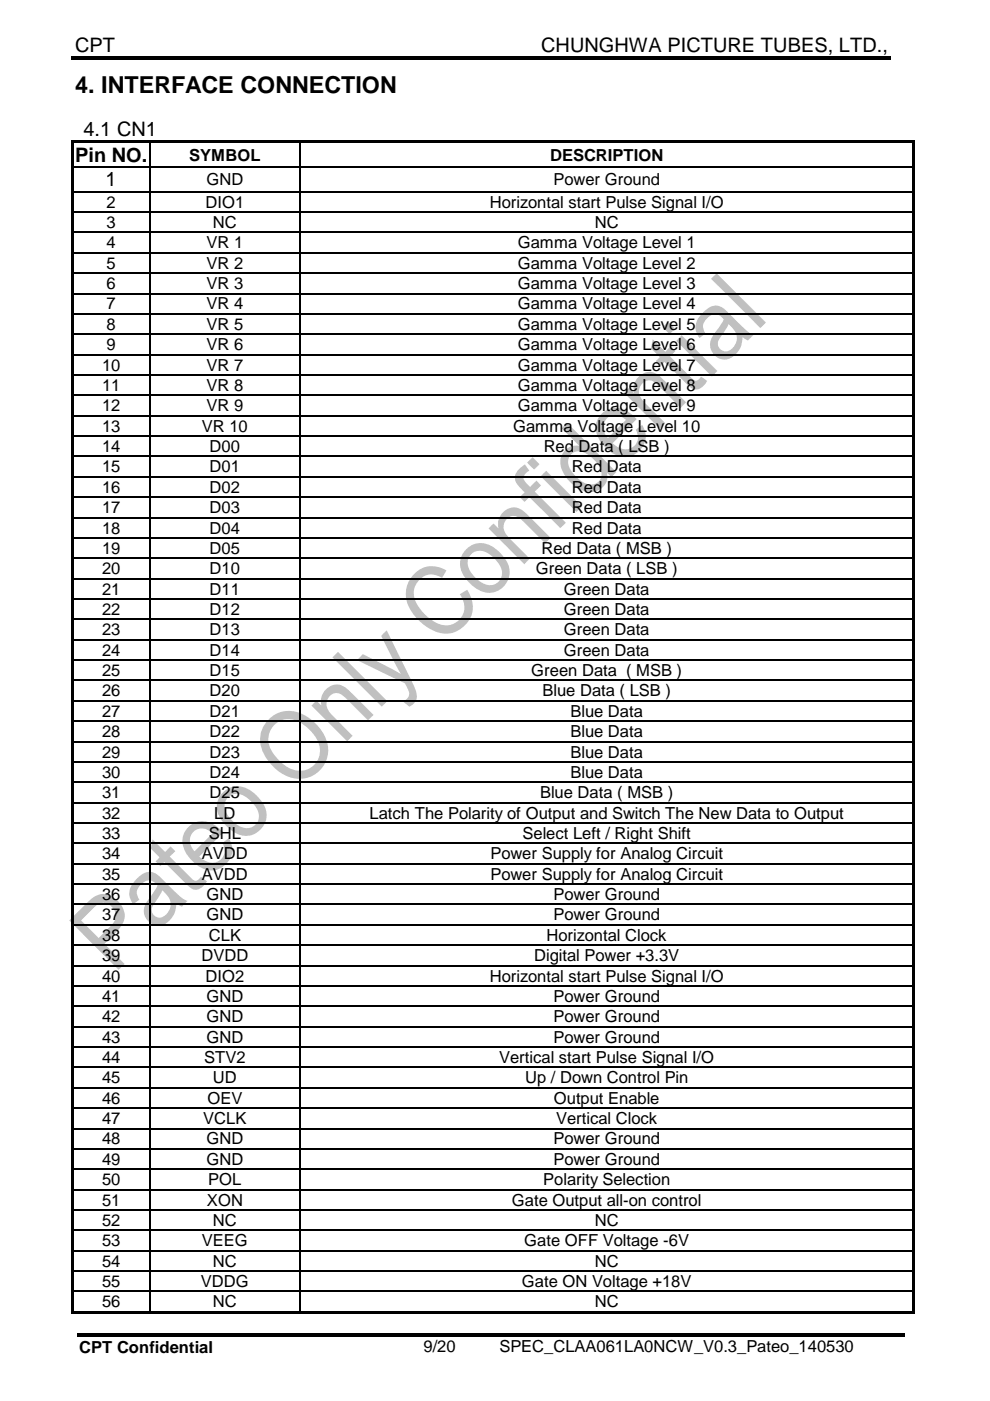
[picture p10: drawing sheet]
<svg xmlns="http://www.w3.org/2000/svg" width="210mm" height="297mm" viewBox="0 0 210 297" stroke-linecap="round" stroke-linejoin="round" font-family="sans-serif">
<path d="M15.2 11.9h82v.8h-82zM96.9 11.9h.8v.8h-.8zM97.7 11.9h91.1v.8h-91.1zM16.3 282.7h40.4v.7h-40.4zM56.7 282.7h.8v.7h-.8zM57.5 282.7h43.3v.7h-43.3zM100.8 282.7h.8v.7h-.8zM101.6 282.7h90.2v.7h-90.2z" fill="#000"/>
<g fill="#c0c0c0">
<path d="M14.7 195.2l3.1-3.1a6.2 6.2 0 0 1 4-2.6 4.9 4.9 0 0 1 4.6 5.5 13.8 13.8 0 0 1-3.9 4.7l-.4 .4 4.3 4.3-1.3 1.2zM19.6 192.7l-2.4 2.5 3.7 3.7 .8-.8a11.2 11.2 0 0 0 2.8-3.5 2.73 2.73 0 0 0-3.9-2.8z" fill-rule="evenodd"/>
<path d="M29 186.3a3.1 3.1 0 0 1 4.3-.9l3.5 3.4a8.1 8.1 0 0 0 3 2.2l-1.2 1.2-1.2-.7a4.6 4.6 0 0 1-3.8 4.8 3.3 3.3 0 0 1-2.9-2.1 3.3 3.3 0 0 1 .8-3.6l1.9-2.9a2.06 2.06 0 0 0-3.5-.2 2.17 2.17 0 0 0-.4 3.3l-1.3 .9a3.8 3.8 0 0 1 .8-5.4zM34.4 188.8l-1.4 2.3a2.22 2.22 0 0 0-.6 2.7 1.79 1.79 0 0 0 3.1-.2 3.1 3.1 0 0 0-.8-4.5z" fill-rule="evenodd"/>
<path d="M32.3 178l2.7 2.6 1.2-1.1 .7 .7 .3 .3-1.2 1.1 2.8 2.8a9 9 0 0 0 2.5 2.3 1.38 1.38 0 0 0 1.3-.8l1.3 1a2.55 2.55 0 0 1-3.3 1.5l-5.8-5.6-.8 .8-1-1 .8-.8-1.8-1.9z" fill-rule="evenodd"/>
<path d="M40 175.3a4.6 4.6 0 0 1 6.5 .3l.9 .9-5.2 5.1a3.2 3.2 0 0 0 5 .2 2.79 2.79 0 0 0 0-3.1l1.3-1a4.5 4.5 0 0 1-.9 5.8 4.5 4.5 0 0 1-5.8 0 6.5 6.5 0 0 1-3.1-6 4 4 0 0 1 1.3-2.2zM41 176.4a2.93 2.93 0 0 0 .2 4.1l3.9-3.8a2.9 2.9 0 0 0-4.1-.3z" fill-rule="evenodd"/>
<path d="M47.3 168a4.8 4.8 0 0 1 7.1 .6 5.2 5.2 0 0 1 1.9 5.7 4.4 4.4 0 0 1-7.2 1.8 6.4 6.4 0 0 1-3.1-5.7l.3-1zM48.3 169a3.2 3.2 0 0 0 .5 4.5 4.6 4.6 0 0 0 4.2 2 2.75 2.75 0 0 0 1.1-4.6 4.8 4.8 0 0 0-4.6-2.5z" fill-rule="evenodd"/>
<path d="M57 152.5a6.5 6.5 0 0 1 9 .1 8.4 8.4 0 0 1 3.5 7.2 6.2 6.2 0 0 1-10 4 9.2 9.2 0 0 1-4.3-7.3 5.8 5.8 0 0 1 1.8-4zM58.2 153.7a4.6 4.6 0 0 0-.1 6.3 7.7 7.7 0 0 0 5.1 3.4 4.4 4.4 0 0 0 4.2-2.2 4.4 4.4 0 0 0-.4-4.8 7.8 7.8 0 0 0-6.1-3.9l-1.5 .3z" fill-rule="evenodd"/>
<path d="M69.1 146.2a3.2 3.2 0 0 1 5 .3l5.1 5.1-1.2 1.1-2.8-2.8a10.3 10.3 0 0 0-3.4-2.9 2.33 2.33 0 0 0-2.4 1.3 2.33 2.33 0 0 0 .4 2.6l5 5.1-1.2 1.2-7.6-7.6 1.1-1.1 1.1 1.1a3.4 3.4 0 0 1 .9-3.4z" fill-rule="evenodd"/>
<path d="M70.5 139.4l1.2-1.2 10.4 10.5-1.2 1.1z" fill-rule="evenodd"/>
<path d="M76.9 138.7l8.1 4.2-4.2-8.1 1.2-1.2 4.6 9.4a9.8 9.8 0 0 1 1.7 5 2.61 2.61 0 0 1-1.5 1.8l-1.4-1a1.85 1.85 0 0 0 .9-3l-.4-.9-10.2-4.9z" fill-rule="evenodd"/>
<path d="M87.8 121.7a5.3 5.3 0 0 1 6.9-.8l-1 1.6a3.9 3.9 0 0 0-4.6 .3 3.9 3.9 0 0 0-1.1 4.5 9.2 9.2 0 0 0 6.2 5.3 4 4 0 0 0 3.9-2.2 4 4 0 0 0-.6-4.4l1.6-.9a5.8 5.8 0 0 1-.6 7.5 5.8 5.8 0 0 1-7.5 .6 9.8 9.8 0 0 1-5-6.9 6 6 0 0 1 1.8-4.6z" fill-rule="evenodd"/>
<path d="M98.8 116.5a4.6 4.6 0 0 1 6.6 .1 5.8 5.8 0 0 1 2.5 5.7 4.4 4.4 0 0 1-7.2 2.3 6.3 6.3 0 0 1-3.1-5.7l.3-1zM99.9 117.5a3.2 3.2 0 0 0 .4 4.4 4.8 4.8 0 0 0 4.2 2.1 2.78 2.78 0 0 0 1.1-4.7 4.8 4.8 0 0 0-4.5-2.5z" fill-rule="evenodd"/>
<path d="M106.6 108.6a3.2 3.2 0 0 1 5.1 .4l5.1 5-1.2 1.2-2.9-2.9a10.3 10.3 0 0 0-3.3-2.8 2.32 2.32 0 0 0-2.4 1.2 2.32 2.32 0 0 0 .4 2.7l4.9 5-1.1 1.2-7.6-7.5 1-1.1 1.1 1.1a3.4 3.4 0 0 1 .9-3.5z" fill-rule="evenodd"/>
<path d="M110.1 99.4l1.2-.9 .9 1.3a1.65 1.65 0 0 0-1 2.1l1.2 1.4 1.3-1.4 1 1-1.3 1.3 6.6 6.6-1.2 1.2-6.6-6.6-1 1-1-1 1.1-1-.5-.4a3.5 3.5 0 0 1-1.5-3.4z" fill-rule="evenodd"/>
<path d="M111.8 98.1l1.1-1.2 1.5 1.5-1.2 1.2zM115.2 100.4l.6-.6 7.6 7.6-1.2 1.1-7.6-7.5z" fill-rule="evenodd"/>
<path d="M120.2 89.6l10.5 10.5-1.1 1.1-.9-1a3.5 3.5 0 0 1-4.8 3.9 7.6 7.6 0 0 1-5.1-6.2 3.4 3.4 0 0 1 4-3.4l-3.7-3.7zM121.1 96.4a2.72 2.72 0 0 0 .2 3.7 5.1 5.1 0 0 0 4.5 2.6 2.37 2.37 0 0 0 1.3-3.9 6.3 6.3 0 0 0-4.4-3.1 2.02 2.02 0 0 0-1.6 .7z" fill-rule="evenodd"/>
<path d="M127.6 87.7a4.6 4.6 0 0 1 6.5 .3l.9 .9-5.1 5.1a3.3 3.3 0 0 0 4.6 .5 2.66 2.66 0 0 0 .3-3.4l1.3-1a4.5 4.5 0 0 1-.8 5.7 4.5 4.5 0 0 1-5.8 0 6.5 6.5 0 0 1-3.1-6 4.4 4.4 0 0 1 1.2-2.1zM128.7 88.7a2.88 2.88 0 0 0 .2 4.2l3.8-3.9a2.9 2.9 0 0 0-4-.3z" fill-rule="evenodd"/>
<path d="M135.4 79.9a3.1 3.1 0 0 1 5 .3l5.1 5.1-1.2 1.2-2.9-2.9a10.9 10.9 0 0 0-3.3-2.9 2.36 2.36 0 0 0-2.4 1.3 2.36 2.36 0 0 0 .4 2.7l5 5-1.2 1.2-7.6-7.6 1-1 1.2 1.1a3.3 3.3 0 0 1 .9-3.5z" fill-rule="evenodd"/>
<path d="M138.4 71.9l2.7 2.7 1.1-1.2 1 1-1.1 1.2 4.7 4.7a1.03 1.03 0 0 0 1.1 .4 1.03 1.03 0 0 0 .7-.9l1.3 1a2.48 2.48 0 0 1-3.2 1.5l-5.8-5.5-.9 .8-1-1 .9-.9-1.9-1.8z" fill-rule="evenodd"/>
<path d="M141.6 68.2l1.5 1.5-1.1 1.2-1.5-1.5zM144.5 71.1l7.6 7.6-1.1 1.1-7.6-7.5z" fill-rule="evenodd"/>
<path d="M149.1 66.3a3.4 3.4 0 0 1 3.6-1.3 15.6 15.6 0 0 1 3.6 3.2l.5 .5a7.7 7.7 0 0 0 3 2.3l-1.2 1.2-1.2-.7a4.6 4.6 0 0 1-3.7 4.7 3.3 3.3 0 0 1-3-2.1 3.3 3.3 0 0 1 .8-3.5l1.4-1.8 .6-1.1a2.07 2.07 0 0 0-3.6-.2 2.22 2.22 0 0 0-.3 3.2l-1.3 1a3.8 3.8 0 0 1 .8-5.4zM154.5 68.7l-.8 1.5a5.6 5.6 0 0 0-1.5 2.7 1.76 1.76 0 0 0 1.4 1.6 1.76 1.76 0 0 0 1.9-1 3.1 3.1 0 0 0-.7-4.5z" fill-rule="evenodd"/>
<path d="M150.7 59.1l1.2-1.1 10.5 10.4-1.2 1.2z" fill-rule="evenodd"/>
</g>
<g fill="#000">
<path d="M15.2 29.8h.5v.5h-.5zM15.2 30.3h.5v5h-.5zM15.2 35.3h.5v.3h-.5zM15.7 29.8h16v.5h-16zM31.7 30.3h.2zM31.7 29.8h.5v.5h-.5zM31.7 35.3h.2v.3h-.2zM32.2 29.8h31.2v.5h-31.2zM63.4 30.3h.3zM63.4 29.8h.5v.5h-.5zM63.4 35.3h.3v.3h-.3zM63.9 29.8h129.6v.5h-129.6z"/>
<path d="M193.5 29.8h.5v.5h-.5zM193.5 30.3h.5v5h-.5zM193.5 35.3h.5v.3h-.5zM15.2 35.6h.5v4.9h-.5zM15.2 40.5h.5v.3h-.5zM15.2 40.8h.5v4h-.5zM15.2 44.8h.5v.3h-.5zM15.2 45.1h.5v4h-.5zM15.2 49.1h.5v.3h-.5zM15.2 49.4h.5v4.1h-.5zM15.2 53.5h.5v.2h-.5zM15.2 53.7h.5v4.1h-.5z"/>
<path d="M15.2 57.8h.5v.2h-.5zM31.7 40.5h.2v.3h-.2zM31.7 44.8h.2v.3h-.2zM31.7 49.1h.2v.3h-.2zM31.7 53.5h.2v.2h-.2zM31.7 57.8h.2v.2h-.2zM63.4 40.5h.3v.3h-.3zM63.4 44.8h.3v.3h-.3zM63.4 49.1h.3v.3h-.3zM63.4 53.5h.3v.2h-.3zM63.4 57.8h.3v.2h-.3zM193.5 35.6h.5v4.9h-.5z"/>
<path d="M193.5 40.5h.5v.3h-.5zM193.5 40.8h.5v4h-.5zM193.5 44.8h.5v.3h-.5zM193.5 45.1h.5v4h-.5zM193.5 49.1h.5v.3h-.5zM193.5 49.4h.5v4.1h-.5zM193.5 53.5h.5v.2h-.5zM193.5 53.7h.5v4.1h-.5zM193.5 57.8h.5v.2h-.5zM15.2 58h.5v4.1h-.5zM15.2 62.1h.5v.3h-.5zM15.2 62.4h.5v4h-.5z"/>
<path d="M15.2 66.4h.5v.3h-.5zM15.2 66.7h.5v4h-.5zM15.2 70.7h.5v.3h-.5zM15.2 71h.5v4.1h-.5zM15.2 75.1h.5v.2h-.5zM15.2 75.3h.5v4.1h-.5zM15.2 79.4h.5v.2h-.5zM31.7 62.1h.2v.3h-.2zM31.7 66.4h.2v.3h-.2zM31.7 70.7h.2v.3h-.2zM31.7 75.1h.2v.2h-.2zM31.7 79.4h.2v.2h-.2z"/>
<path d="M63.4 62.1h.3v.3h-.3zM63.4 66.4h.3v.3h-.3zM63.4 70.7h.3v.3h-.3zM63.4 75.1h.3v.2h-.3zM63.4 79.4h.3v.2h-.3zM193.5 58h.5v4.1h-.5zM193.5 62.1h.5v.3h-.5zM193.5 62.4h.5v4h-.5zM193.5 66.4h.5v.3h-.5zM193.5 66.7h.5v4h-.5zM193.5 70.7h.5v.3h-.5zM193.5 71h.5v4.1h-.5z"/>
<path d="M193.5 75.1h.5v.2h-.5zM193.5 75.3h.5v4.1h-.5zM193.5 79.4h.5v.2h-.5zM15.2 79.6h.5v4.1h-.5zM15.2 83.7h.5v.2h-.5zM15.2 83.9h.5v4.1h-.5zM15.2 88h.5v.3h-.5zM15.2 88.3h.5v4h-.5zM15.2 92.3h.5v.3h-.5zM15.2 92.6h.5v4h-.5zM15.2 96.6h.5v.3h-.5zM31.7 83.7h.2v.2h-.2z"/>
<path d="M31.7 88h.2v.3h-.2zM31.7 92.3h.2v.3h-.2zM31.7 96.6h.2v.3h-.2zM63.4 83.7h.3v.2h-.3zM63.4 88h.3v.3h-.3zM63.4 92.3h.3v.3h-.3zM63.4 96.6h.3v.3h-.3zM193.5 79.6h.5v4.1h-.5zM193.5 83.7h.5v.2h-.5zM193.5 83.9h.5v4.1h-.5zM193.5 88h.5v.3h-.5zM193.5 88.3h.5v4h-.5z"/>
<path d="M193.5 92.3h.5v.3h-.5zM193.5 92.6h.5v4h-.5zM193.5 96.6h.5v.3h-.5zM15.2 96.9h.5v4.1h-.5zM15.2 101h.5v.2h-.5zM15.2 101.2h.5v4.1h-.5zM15.2 105.3h.5v.2h-.5zM15.2 105.5h.5v4.1h-.5zM15.2 109.6h.5v.3h-.5zM15.2 109.9h.5v4h-.5zM15.2 113.9h.5v.3h-.5zM15.2 114.2h.5v4h-.5z"/>
<path d="M15.2 118.2h.5v.3h-.5zM31.7 101h.2v.2h-.2zM31.7 105.3h.2v.2h-.2zM31.7 109.6h.2v.3h-.2zM31.7 113.9h.2v.3h-.2zM31.7 118.2h.2v.3h-.2zM63.4 101h.3v.2h-.3zM63.4 105.3h.3v.2h-.3zM63.4 109.6h.3v.3h-.3zM63.4 113.9h.3v.3h-.3zM63.4 118.2h.3v.3h-.3zM193.5 96.9h.5v4.1h-.5z"/>
<path d="M193.5 101h.5v.2h-.5zM193.5 101.2h.5v4.1h-.5zM193.5 105.3h.5v.2h-.5zM193.5 105.5h.5v4.1h-.5zM193.5 109.6h.5v.3h-.5zM193.5 109.9h.5v4h-.5zM193.5 113.9h.5v.3h-.5zM193.5 114.2h.5v4h-.5zM193.5 118.2h.5v.3h-.5zM15.2 118.5h.5v4.1h-.5zM15.2 122.6h.5v.2h-.5zM15.2 122.8h.5v4.1h-.5z"/>
<path d="M15.2 126.9h.5v.2h-.5zM15.2 127.1h.5v4.1h-.5zM15.2 131.2h.5v.2h-.5zM15.2 131.4h.5v4.1h-.5zM15.2 135.5h.5v.3h-.5zM15.2 135.8h.5v4h-.5zM31.7 122.6h.2v.2h-.2zM31.7 126.9h.2v.2h-.2zM31.7 131.2h.2v.2h-.2zM31.7 135.5h.2v.3h-.2zM63.4 122.6h.3v.2h-.3zM63.4 126.9h.3v.2h-.3z"/>
<path d="M63.4 131.2h.3v.2h-.3zM63.4 135.5h.3v.3h-.3zM193.5 118.5h.5v4.1h-.5zM193.5 122.6h.5v.2h-.5zM193.5 122.8h.5v4.1h-.5zM193.5 126.9h.5v.2h-.5zM193.5 127.1h.5v4.1h-.5zM193.5 131.2h.5v.2h-.5zM193.5 131.4h.5v4.1h-.5zM193.5 135.5h.5v.3h-.5zM193.5 135.8h.5v4h-.5zM15.2 139.8h.5v.3h-.5z"/>
<path d="M15.2 140.1h.5v4h-.5zM15.2 144.1h.5v.3h-.5zM15.2 144.4h.5v4.1h-.5zM15.2 148.5h.5v.2h-.5zM15.2 148.7h.5v4.1h-.5zM15.2 152.8h.5v.2h-.5zM15.2 153h.5v4.1h-.5zM15.2 157.1h.5v.3h-.5zM31.7 139.8h.2v.3h-.2zM31.7 144.1h.2v.3h-.2zM31.7 148.5h.2v.2h-.2zM31.7 152.8h.2v.2h-.2z"/>
<path d="M31.7 157.1h.2v.3h-.2zM63.4 139.8h.3v.3h-.3zM63.4 144.1h.3v.3h-.3zM63.4 148.5h.3v.2h-.3zM63.4 152.8h.3v.2h-.3zM63.4 157.1h.3v.3h-.3zM193.5 139.8h.5v.3h-.5zM193.5 140.1h.5v4h-.5zM193.5 144.1h.5v.3h-.5zM193.5 144.4h.5v4.1h-.5zM193.5 148.5h.5v.2h-.5zM193.5 148.7h.5v4.1h-.5z"/>
<path d="M193.5 152.8h.5v.2h-.5zM193.5 153h.5v4.1h-.5zM193.5 157.1h.5v.3h-.5zM15.2 157.4h.5v4h-.5zM15.2 161.4h.5v.3h-.5zM15.2 161.7h.5v4h-.5zM15.2 165.7h.5v.3h-.5zM15.2 166h.5v4.1h-.5zM15.2 170.1h.5v.2h-.5zM15.2 170.3h.5v4.1h-.5zM15.2 174.4h.5v.2h-.5zM15.2 174.6h.5v4.1h-.5z"/>
<path d="M15.2 178.7h.5v.2h-.5zM31.7 161.4h.2v.3h-.2zM31.7 165.7h.2v.3h-.2zM31.7 170.1h.2v.2h-.2zM31.7 174.4h.2v.2h-.2zM31.7 178.7h.2v.2h-.2zM63.4 161.4h.3v.3h-.3zM63.4 165.7h.3v.3h-.3zM63.4 170.1h.3v.2h-.3zM63.4 174.4h.3v.2h-.3zM63.4 178.7h.3v.2h-.3zM193.5 157.4h.5v4h-.5z"/>
<path d="M193.5 161.4h.5v.3h-.5zM193.5 161.7h.5v4h-.5zM193.5 165.7h.5v.3h-.5zM193.5 166h.5v4.1h-.5zM193.5 170.1h.5v.2h-.5zM193.5 170.3h.5v4.1h-.5zM193.5 174.4h.5v.2h-.5zM193.5 174.6h.5v4.1h-.5zM193.5 178.7h.5v.2h-.5zM15.2 178.9h.5v4.1h-.5zM15.2 183h.5v.3h-.5zM15.2 183.3h.5v4h-.5z"/>
<path d="M15.2 187.3h.5v.3h-.5zM15.2 187.6h.5v4h-.5zM15.2 191.6h.5v.3h-.5zM15.2 191.9h.5v4.1h-.5zM15.2 196h.5v.2h-.5zM31.7 183h.2v.3h-.2zM31.7 187.3h.2v.3h-.2zM31.7 191.6h.2v.3h-.2zM31.7 196h.2v.2h-.2zM63.4 183h.3v.3h-.3zM63.4 187.3h.3v.3h-.3zM63.4 191.6h.3v.3h-.3z"/>
<path d="M63.4 196h.3v.2h-.3zM193.5 178.9h.5v4.1h-.5zM193.5 183h.5v.3h-.5zM193.5 183.3h.5v4h-.5zM193.5 187.3h.5v.3h-.5zM193.5 187.6h.5v4h-.5zM193.5 191.6h.5v.3h-.5zM193.5 191.9h.5v4.1h-.5zM193.5 196h.5v.2h-.5zM15.2 196.2h.5v4.1h-.5zM15.2 200.3h.5v.2h-.5zM15.2 200.5h.5v4.1h-.5z"/>
<path d="M15.2 204.6h.5v.3h-.5zM15.2 204.9h.5v4h-.5zM15.2 208.9h.5v.3h-.5zM15.2 209.2h.5v4h-.5zM15.2 213.2h.5v.3h-.5zM15.2 213.5h.5v4.1h-.5zM15.2 217.6h.5v.2h-.5zM31.7 200.3h.2v.2h-.2zM31.7 204.6h.2v.3h-.2zM31.7 208.9h.2v.3h-.2zM31.7 213.2h.2v.3h-.2zM31.7 217.6h.2v.2h-.2z"/>
<path d="M63.4 200.3h.3v.2h-.3zM63.4 204.6h.3v.3h-.3zM63.4 208.9h.3v.3h-.3zM63.4 213.2h.3v.3h-.3zM63.4 217.6h.3v.2h-.3zM193.5 196.2h.5v4.1h-.5zM193.5 200.3h.5v.2h-.5zM193.5 200.5h.5v4.1h-.5zM193.5 204.6h.5v.3h-.5zM193.5 204.9h.5v4h-.5zM193.5 208.9h.5v.3h-.5zM193.5 209.2h.5v4h-.5z"/>
<path d="M193.5 213.2h.5v.3h-.5zM193.5 213.5h.5v4.1h-.5zM193.5 217.6h.5v.2h-.5zM15.2 217.8h.5v4.1h-.5zM15.2 221.9h.5v.2h-.5zM15.2 222.1h.5v4.1h-.5zM15.2 226.2h.5v.2h-.5zM15.2 226.4h.5v4.1h-.5zM15.2 230.5h.5v.3h-.5zM15.2 230.8h.5v4h-.5zM15.2 234.8h.5v.3h-.5zM15.2 235.1h.5v4h-.5z"/>
<path d="M15.2 239.1h.5v.3h-.5zM31.7 221.9h.2v.2h-.2zM31.7 226.2h.2v.2h-.2zM31.7 230.5h.2v.3h-.2zM31.7 234.8h.2v.3h-.2zM31.7 239.1h.2v.3h-.2zM63.4 221.9h.3v.2h-.3zM63.4 226.2h.3v.2h-.3zM63.4 230.5h.3v.3h-.3zM63.4 234.8h.3v.3h-.3zM63.4 239.1h.3v.3h-.3zM193.5 217.8h.5v4.1h-.5z"/>
<path d="M193.5 221.9h.5v.2h-.5zM193.5 222.1h.5v4.1h-.5zM193.5 226.2h.5v.2h-.5zM193.5 226.4h.5v4.1h-.5zM193.5 230.5h.5v.3h-.5zM193.5 230.8h.5v4h-.5zM193.5 234.8h.5v.3h-.5zM193.5 235.1h.5v4h-.5zM193.5 239.1h.5v.3h-.5zM15.2 239.4h.5v4.1h-.5zM15.2 243.5h.5v.2h-.5zM15.2 243.7h.5v4.1h-.5z"/>
<path d="M15.2 247.8h.5v.2h-.5zM15.2 248h.5v4.1h-.5zM15.2 252.1h.5v.2h-.5zM15.2 252.3h.5v4.1h-.5zM15.2 256.4h.5v.3h-.5zM31.7 243.5h.2v.2h-.2zM31.7 247.8h.2v.2h-.2zM31.7 252.1h.2v.2h-.2zM31.7 256.4h.2v.3h-.2zM63.4 243.5h.3v.2h-.3zM63.4 247.8h.3v.2h-.3zM63.4 252.1h.3v.2h-.3z"/>
<path d="M63.4 256.4h.3v.3h-.3zM193.5 239.4h.5v4.1h-.5zM193.5 243.5h.5v.2h-.5zM193.5 243.7h.5v4.1h-.5zM193.5 247.8h.5v.2h-.5zM193.5 248h.5v4.1h-.5zM193.5 252.1h.5v.2h-.5zM193.5 252.3h.5v4.1h-.5zM193.5 256.4h.5v.3h-.5zM15.2 256.7h.5v4h-.5zM15.2 260.7h.5v.3h-.5zM15.2 261h.5v4h-.5z"/>
<path d="M15.2 265h.5v.3h-.5zM15.2 265.3h.5v4.1h-.5zM15.2 269.4h.5v.2h-.5zM15.2 269.6h.5v4.1h-.5zM15.2 273.7h.5v.2h-.5zM15.2 273.9h.5v4.1h-.5zM15.2 278h.5v.5h-.5zM15.7 278h16v.5h-16zM31.7 260.7h.2v.3h-.2zM31.7 265h.2v.3h-.2zM31.7 269.4h.2v.2h-.2zM31.7 273.7h.2v.2h-.2z"/>
<path d="M31.7 278h.5v.5h-.5zM32.2 278h31.2v.5h-31.2zM63.4 260.7h.3v.3h-.3zM63.4 265h.3v.3h-.3zM63.4 269.4h.3v.2h-.3zM63.4 273.7h.3v.2h-.3zM63.4 278h.5v.5h-.5zM63.9 278h129.6v.5h-129.6zM193.5 256.7h.5v4h-.5zM193.5 260.7h.5v.3h-.5zM193.5 261h.5v4h-.5zM193.5 265h.5v.3h-.5z"/>
<path d="M193.5 265.3h.5v4.1h-.5zM193.5 269.4h.5v.2h-.5zM193.5 269.6h.5v4.1h-.5zM193.5 273.7h.5v.2h-.5zM193.5 273.9h.5v4.1h-.5zM193.5 278h.5v.5h-.5z"/>
</g>
<g fill="none" stroke="#000" stroke-width=".25">
<path d="M15.7 35.5h16M31.8 30.3v5M31.8 35.6v4.9M31.9 35.5h31.5M63.5 30.3v5M63.5 35.6v4.9M63.7 35.5h129.8M15.7 40.6h16M15.7 45h16M15.7 49.3h16M15.7 53.6h16M15.7 57.9h16"/>
<path d="M31.8 40.8v4M31.8 45.1v4M31.8 49.4v4.1M31.8 53.7v4.1M31.8 58v4.1M31.9 40.6h31.5M31.9 45h31.5M31.9 49.3h31.5M31.9 53.6h31.5M31.9 57.9h31.5M63.5 40.8v4M63.5 45.1v4"/>
<path d="M63.5 49.4v4.1M63.5 53.7v4.1M63.5 58v4.1M63.7 40.6h129.8M63.7 45h129.8M63.7 49.3h129.8M63.7 53.6h129.8M63.7 57.9h129.8M15.7 62.2h16M15.7 66.5h16M15.7 70.9h16M15.7 75.2h16"/>
<path d="M15.7 79.5h16M31.8 62.4v4M31.8 66.7v4M31.8 71v4.1M31.8 75.3v4.1M31.8 79.6v4.1M31.9 62.2h31.5M31.9 66.5h31.5M31.9 70.9h31.5M31.9 75.2h31.5M31.9 79.5h31.5M63.5 62.4v4"/>
<path d="M63.5 66.7v4M63.5 71v4.1M63.5 75.3v4.1M63.5 79.6v4.1M63.7 62.2h129.8M63.7 66.5h129.8M63.7 70.9h129.8M63.7 75.2h129.8M63.7 79.5h129.8M15.7 83.8h16M15.7 88.1h16M15.7 92.5h16"/>
<path d="M15.7 96.8h16M31.8 83.9v4.1M31.8 88.3v4M31.8 92.6v4M31.8 96.9v4.1M31.9 83.8h31.5M31.9 88.1h31.5M31.9 92.5h31.5M31.9 96.8h31.5M63.5 83.9v4.1M63.5 88.3v4M63.5 92.6v4"/>
<path d="M63.5 96.9v4.1M63.7 83.8h129.8M63.7 88.1h129.8M63.7 92.5h129.8M63.7 96.8h129.8M15.7 101.1h16M15.7 105.4h16M15.7 109.7h16M15.7 114h16M15.7 118.4h16M31.8 101.2v4.1M31.8 105.5v4.1"/>
<path d="M31.8 109.9v4M31.8 114.2v4M31.8 118.5v4.1M31.9 101.1h31.5M31.9 105.4h31.5M31.9 109.7h31.5M31.9 114h31.5M31.9 118.4h31.5M63.5 101.2v4.1M63.5 105.5v4.1M63.5 109.9v4M63.5 114.2v4"/>
<path d="M63.5 118.5v4.1M63.7 101.1h129.8M63.7 105.4h129.8M63.7 109.7h129.8M63.7 114h129.8M63.7 118.4h129.8M15.7 122.7h16M15.7 127h16M15.7 131.3h16M15.7 135.6h16M15.7 140h16M31.8 122.8v4.1"/>
<path d="M31.8 127.1v4.1M31.8 131.4v4.1M31.8 135.8v4M31.9 122.7h31.5M31.9 127h31.5M31.9 131.3h31.5M31.9 135.6h31.5M31.9 140h31.5M63.5 122.8v4.1M63.5 127.1v4.1M63.5 131.4v4.1M63.5 135.8v4"/>
<path d="M63.7 122.7h129.8M63.7 127h129.8M63.7 131.3h129.8M63.7 135.6h129.8M63.7 140h129.8M15.7 144.3h16M15.7 148.6h16M15.7 152.9h16M15.7 157.2h16M31.8 140.1v4M31.8 144.4v4.1M31.8 148.7v4.1"/>
<path d="M31.8 153v4.1M31.8 157.4v4M31.9 144.3h31.5M31.9 148.6h31.5M31.9 152.9h31.5M31.9 157.2h31.5M63.5 140.1v4M63.5 144.4v4.1M63.5 148.7v4.1M63.5 153v4.1M63.5 157.4v4M63.7 144.3h129.8"/>
<path d="M63.7 148.6h129.8M63.7 152.9h129.8M63.7 157.2h129.8M15.7 161.5h16M15.7 165.9h16M15.7 170.2h16M15.7 174.5h16M15.7 178.8h16M31.8 161.7v4M31.8 166v4.1M31.8 170.3v4.1M31.8 174.6v4.1"/>
<path d="M31.8 178.9v4.1M31.9 161.5h31.5M31.9 165.9h31.5M31.9 170.2h31.5M31.9 174.5h31.5M31.9 178.8h31.5M63.5 161.7v4M63.5 166v4.1M63.5 170.3v4.1M63.5 174.6v4.1M63.5 178.9v4.1M63.7 161.5h129.8"/>
<path d="M63.7 165.9h129.8M63.7 170.2h129.8M63.7 174.5h129.8M63.7 178.8h129.8M15.7 183.1h16M15.7 187.5h16M15.7 191.8h16M15.7 196.1h16M31.8 183.3v4M31.8 187.6v4M31.8 191.9v4.1M31.8 196.2v4.1"/>
<path d="M31.9 183.1h31.5M31.9 187.5h31.5M31.9 191.8h31.5M31.9 196.1h31.5M63.5 183.3v4M63.5 187.6v4M63.5 191.9v4.1M63.5 196.2v4.1M63.7 183.1h129.8M63.7 187.5h129.8M63.7 191.8h129.8M63.7 196.1h129.8"/>
<path d="M15.7 200.4h16M15.7 204.7h16M15.7 209h16M15.7 213.4h16M15.7 217.7h16M31.8 200.5v4.1M31.8 204.9v4M31.8 209.2v4M31.8 213.5v4.1M31.8 217.8v4.1M31.9 200.4h31.5M31.9 204.7h31.5"/>
<path d="M31.9 209h31.5M31.9 213.4h31.5M31.9 217.7h31.5M63.5 200.5v4.1M63.5 204.9v4M63.5 209.2v4M63.5 213.5v4.1M63.5 217.8v4.1M63.7 200.4h129.8M63.7 204.7h129.8M63.7 209h129.8M63.7 213.4h129.8"/>
<path d="M63.7 217.7h129.8M15.7 222h16M15.7 226.3h16M15.7 230.6h16M15.7 234.9h16M15.7 239.3h16M31.8 222.1v4.1M31.8 226.4v4.1M31.8 230.8v4M31.8 235.1v4M31.8 239.4v4.1M31.9 222h31.5"/>
<path d="M31.9 226.3h31.5M31.9 230.6h31.5M31.9 234.9h31.5M31.9 239.3h31.5M63.5 222.1v4.1M63.5 226.4v4.1M63.5 230.8v4M63.5 235.1v4M63.5 239.4v4.1M63.7 222h129.8M63.7 226.3h129.8M63.7 230.6h129.8"/>
<path d="M63.7 234.9h129.8M63.7 239.3h129.8M15.7 243.6h16M15.7 247.9h16M15.7 252.2h16M15.7 256.5h16M31.8 243.7v4.1M31.8 248v4.1M31.8 252.3v4.1M31.8 256.7v4M31.9 243.6h31.5M31.9 247.9h31.5"/>
<path d="M31.9 252.2h31.5M31.9 256.5h31.5M63.5 243.7v4.1M63.5 248v4.1M63.5 252.3v4.1M63.5 256.7v4M63.7 243.6h129.8M63.7 247.9h129.8M63.7 252.2h129.8M63.7 256.5h129.8M15.7 260.9h16M15.7 265.2h16"/>
<path d="M15.7 269.5h16M15.7 273.8h16M31.8 261v4M31.8 265.3v4.1M31.8 269.6v4.1M31.8 273.9v4.1M31.9 260.9h31.5M31.9 265.2h31.5M31.9 269.5h31.5M31.9 273.8h31.5M63.5 261v4M63.5 265.3v4.1"/>
<path d="M63.5 269.6v4.1M63.5 273.9v4.1M63.7 260.9h129.8M63.7 265.2h129.8M63.7 269.5h129.8M63.7 273.8h129.8"/>
</g>
<text font-size="5" x="15.9" y="19.8">4. INTERFACE CONNECTION</text>
<g font-size="4.2">
<text x="15.9" y="10.9">CPT</text>
<text x="114.8" y="10.9">CHUNGHWA PICTURE TUBES, LTD.,</text>
<text x="17.7" y="28.8">4.1 CN1</text>
<text x="15.9" y="34.4">Pin NO.</text>
<text x="22.4" y="39.5">1</text>
</g>
<g font-size="3.5">
<text x="40.1" y="34.1">SYMBOL</text>
<text x="116.6" y="34.1">DESCRIPTION</text>
<text x="43.8" y="39.3">GND</text>
<text x="117.3" y="39.3">Power Ground</text>
<text x="22.6" y="44">2</text>
<text x="43.6" y="44">DIO1</text>
<text x="103.8" y="44">Horizontal start Pulse Signal I/O</text>
<text x="22.6" y="48.3">3</text>
<text x="22.6" y="52.7">4</text>
<text x="43.8" y="52.7">VR 1</text>
<text x="45.1" y="48.3">NC</text>
<text x="109.8" y="52.7">Gamma Voltage Level 1</text>
<text x="126.1" y="48.3">NC</text>
<text x="22.6" y="57">5</text>
<text x="43.8" y="57">VR 2</text>
<text x="109.8" y="57">Gamma Voltage Level 2</text>
<text x="22.6" y="61.3">6</text>
<text x="22.6" y="65.6">7</text>
<text x="43.8" y="61.3">VR 3</text>
<text x="43.8" y="65.6">VR 4</text>
<text x="109.8" y="61.3">Gamma Voltage Level 3</text>
<text x="109.8" y="65.6">Gamma Voltage Level 4</text>
<text x="22.6" y="69.9">8</text>
<text x="43.8" y="69.9">VR 5</text>
<text x="109.8" y="69.9">Gamma Voltage Level 5</text>
<text x="22.6" y="74.3">9</text>
<text x="43.8" y="74.3">VR 6</text>
<text x="109.8" y="74.3">Gamma Voltage Level 6</text>
<text x="21.6" y="78.6">10</text>
<text x="21.6" y="82.9">11</text>
<text x="43.8" y="78.6">VR 7</text>
<text x="43.8" y="82.9">VR 8</text>
<text x="109.8" y="78.6">Gamma Voltage Level 7</text>
<text x="109.8" y="82.9">Gamma Voltage Level 8</text>
<text x="21.6" y="87.2">12</text>
<text x="43.8" y="87.2">VR 9</text>
<text x="109.8" y="87.2">Gamma Voltage Level 9</text>
<text x="21.6" y="91.5">13</text>
<text x="21.6" y="95.8">14</text>
<text x="42.8" y="91.5">VR 10</text>
<text x="44.4" y="95.8">D00</text>
<text x="108.8" y="91.5">Gamma Voltage Level 10</text>
<text x="115.3" y="95.8">Red Data ( LSB )</text>
<text x="21.6" y="100.2">15</text>
<text x="44.4" y="100.2">D01</text>
<text x="121.2" y="100.2">Red Data</text>
<text x="21.6" y="104.5">16</text>
<text x="44.4" y="104.5">D02</text>
<text x="121.2" y="104.5">Red Data</text>
<text x="21.6" y="108.8">17</text>
<text x="21.6" y="113.1">18</text>
<text x="44.4" y="108.8">D03</text>
<text x="44.4" y="113.1">D04</text>
<text x="121.2" y="108.8">Red Data</text>
<text x="121.2" y="113.1">Red Data</text>
<text x="21.6" y="117.4">19</text>
<text x="44.4" y="117.4">D05</text>
<text x="114.8" y="117.4">Red Data ( MSB )</text>
<text x="21.6" y="121.8">20</text>
<text x="44.4" y="121.8">D10</text>
<text x="113.6" y="121.8">Green Data ( LSB )</text>
<text x="21.6" y="126.1">21</text>
<text x="21.6" y="130.4">22</text>
<text x="44.4" y="126.1">D11</text>
<text x="44.4" y="130.4">D12</text>
<text x="119.5" y="126.1">Green Data</text>
<text x="119.5" y="130.4">Green Data</text>
<text x="21.6" y="134.7">23</text>
<text x="44.4" y="134.7">D13</text>
<text x="119.5" y="134.7">Green Data</text>
<text x="21.6" y="139">24</text>
<text x="21.6" y="143.3">25</text>
<text x="44.4" y="139">D14</text>
<text x="44.4" y="143.3">D15</text>
<text x="112.6" y="143.3">Green Data ( MSB )</text>
<text x="119.5" y="139">Green Data</text>
<text x="21.6" y="147.7">26</text>
<text x="44.4" y="147.7">D20</text>
<text x="115" y="147.7">Blue Data ( LSB )</text>
<text x="21.6" y="152">27</text>
<text x="44.4" y="152">D21</text>
<text x="120.9" y="152">Blue Data</text>
<text x="21.6" y="156.3">28</text>
<text x="21.6" y="160.6">29</text>
<text x="44.4" y="156.3">D22</text>
<text x="44.4" y="160.6">D23</text>
<text x="120.9" y="156.3">Blue Data</text>
<text x="120.9" y="160.6">Blue Data</text>
<text x="21.6" y="164.9">30</text>
<text x="44.4" y="164.9">D24</text>
<text x="120.9" y="164.9">Blue Data</text>
<text x="21.6" y="169.2">31</text>
<text x="21.6" y="173.6">32</text>
<text x="44.4" y="169.2">D25</text>
<text x="45.4" y="173.6">LD</text>
<text x="78.4" y="173.6">Latch The Polarity of Output and Switch The New Data to Output</text>
<text x="114.5" y="169.2">Blue Data ( MSB )</text>
<text x="21.6" y="177.9">33</text>
<text x="44.3" y="177.9">SHL</text>
<text x="110.8" y="177.9">Select Left / Right Shift</text>
<text x="21.6" y="182.2">34</text>
<text x="42.8" y="182.2">AVDD</text>
<text x="104" y="182.2">Power Supply for Analog Circuit</text>
<text x="21.6" y="186.5">35</text>
<text x="21.6" y="190.8">36</text>
<text x="42.8" y="186.5">AVDD</text>
<text x="43.8" y="190.8">GND</text>
<text x="104" y="186.5">Power Supply for Analog Circuit</text>
<text x="117.3" y="190.8">Power Ground</text>
<text x="21.6" y="195.2">37</text>
<text x="43.8" y="195.2">GND</text>
<text x="117.3" y="195.2">Power Ground</text>
<text x="21.6" y="199.5">38</text>
<text x="21.6" y="203.8">39</text>
<text x="42.7" y="203.8">DVDD</text>
<text x="44.3" y="199.5">CLK</text>
<text x="113.2" y="203.8">Digital Power +3.3V</text>
<text x="115.9" y="199.5">Horizontal Clock</text>
<text x="21.6" y="208.1">40</text>
<text x="43.6" y="208.1">DIO2</text>
<text x="103.8" y="208.1">Horizontal start Pulse Signal I/O</text>
<text x="21.6" y="212.4">41</text>
<text x="43.8" y="212.4">GND</text>
<text x="117.3" y="212.4">Power Ground</text>
<text x="21.6" y="216.7">42</text>
<text x="21.6" y="221.1">43</text>
<text x="43.8" y="216.7">GND</text>
<text x="43.8" y="221.1">GND</text>
<text x="117.3" y="216.7">Power Ground</text>
<text x="117.3" y="221.1">Power Ground</text>
<text x="21.6" y="225.4">44</text>
<text x="43.3" y="225.4">STV2</text>
<text x="105.8" y="225.4">Vertical start Pulse Signal I/O</text>
<text x="21.6" y="229.7">45</text>
<text x="45.1" y="229.7">UD</text>
<text x="111.3" y="229.7">Up / Down Control Pin</text>
<text x="21.6" y="234">46</text>
<text x="21.6" y="238.3">47</text>
<text x="43.1" y="238.3">VCLK</text>
<text x="44" y="234">OEV</text>
<text x="117.4" y="234">Output Enable</text>
<text x="117.9" y="238.3">Vertical Clock</text>
<text x="21.6" y="242.7">48</text>
<text x="43.8" y="242.7">GND</text>
<text x="117.3" y="242.7">Power Ground</text>
<text x="21.6" y="247">49</text>
<text x="21.6" y="251.3">50</text>
<text x="43.8" y="247">GND</text>
<text x="44.2" y="251.3">POL</text>
<text x="115.2" y="251.3">Polarity Selection</text>
<text x="117.3" y="247">Power Ground</text>
<text x="21.6" y="255.6">51</text>
<text x="43.9" y="255.6">XON</text>
<text x="108.5" y="255.6">Gate Output all-on control</text>
<text x="21.6" y="259.9">52</text>
<text x="45.1" y="259.9">NC</text>
<text x="126.1" y="259.9">NC</text>
<text x="21.6" y="264.2">53</text>
<text x="21.6" y="268.6">54</text>
<text x="42.8" y="264.2">VEEG</text>
<text x="45.1" y="268.6">NC</text>
<text x="111.2" y="264.2">Gate OFF Voltage -6V</text>
<text x="126.1" y="268.6">NC</text>
<text x="21.6" y="272.9">55</text>
<text x="42.6" y="272.9">VDDG</text>
<text x="110.7" y="272.9">Gate ON Voltage +18V</text>
<text x="21.6" y="277.2">56</text>
<text x="45.1" y="277.2">NC</text>
<text x="126.1" y="277.2">NC</text>
<text x="16.8" y="286.9">CPT Confidential</text>
<text x="89.8" y="286.7">9/20</text>
<text x="105.9" y="286.7">SPEC_CLAA061LA0NCW_V0.3_Pateo_140530</text>
</g>
</svg>
